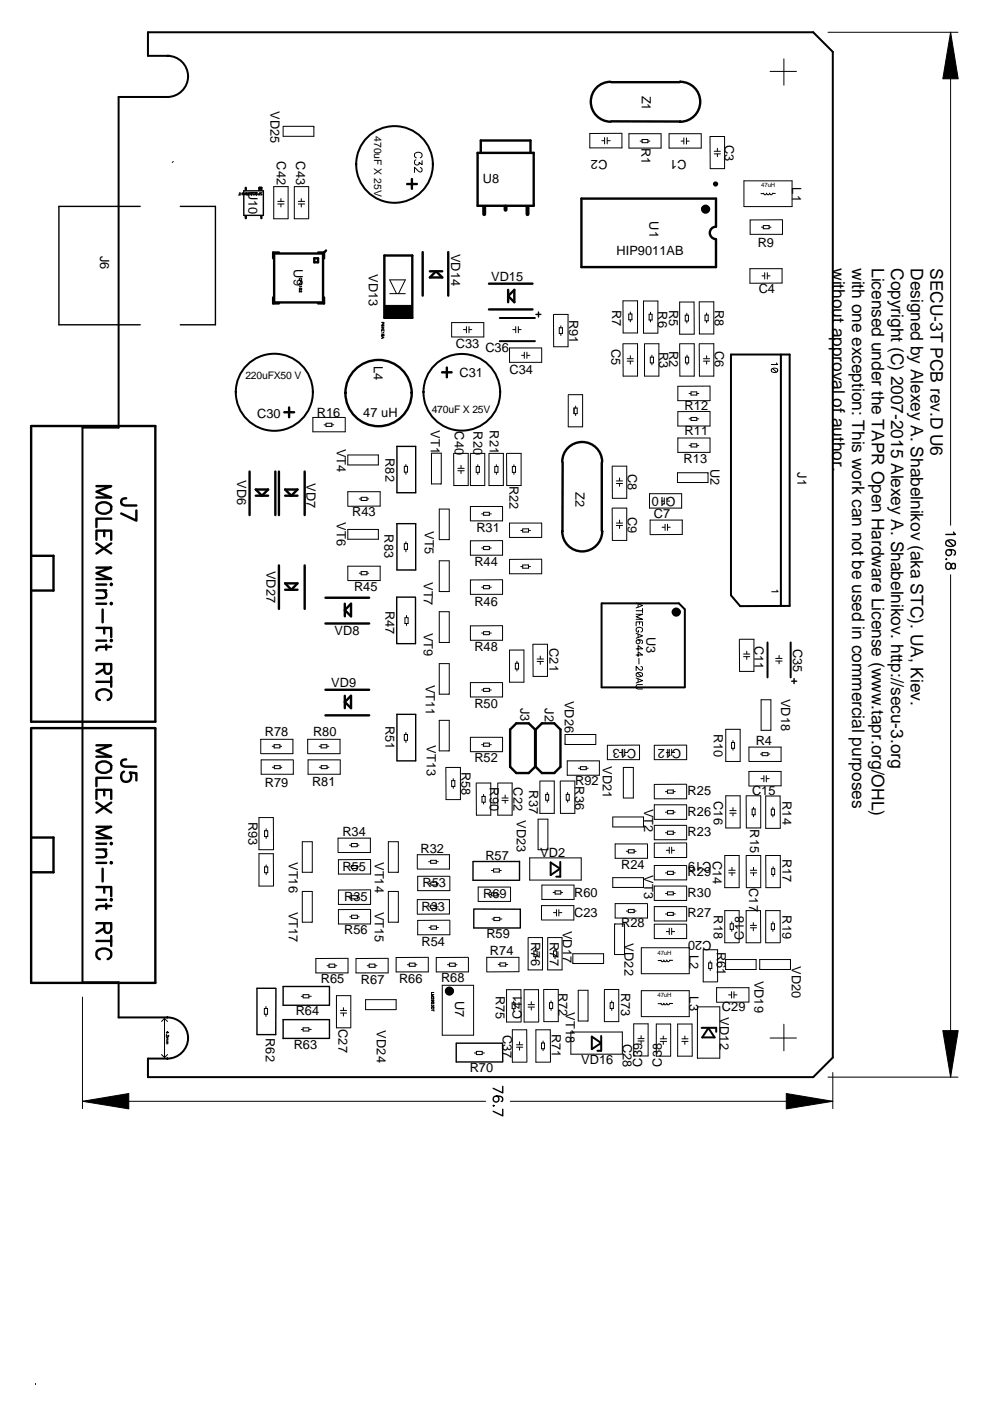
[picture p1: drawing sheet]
<svg xmlns="http://www.w3.org/2000/svg" width="210mm" height="297mm" viewBox="0 0 210 297" stroke-linecap="round" stroke-linejoin="round" font-family="sans-serif">
<g fill="none" stroke="#000" stroke-width=".42">
<path d="M35.5 11.8h-.1a4.4 4.4 0 0 1 4.5 4.4v-.1a4.4 4.4 0 0 1-4.5 4.5h.1M35.9 11.8h-4.5v-5h141l4.2 4.2v213.2l-4.2 4.2h-141v-4h4.1M35.5 20.6h-10.4v70.1h-7.6v117.6h7.6v7.4h10.4M106 72.3h7.4M106 67.4h7.4M165.6 75.2v53.3M127.6 127.9v17.8M127.6 127.9h16.3l1.3 1.2M145.2 129.2v16.5M155 126.2v-51h12.4v53.3h-10.5l-1.9-2.2M162.7 136.2v7.4M167.6 136.2v7.4"/>
<path d="M127.6 145.7h17.6M116.8 182.9l1.9 1.3-1.9 1.3zM118.8 182.7v3.2h-.9M35.5 215.7h-.1a4.4 4.4 0 0 1 4.5 4.3 4.4 4.4 0 0 1-4.5 4.4h.1M125.5 219.8l2 1.3-2 1.3zM127.5 219.7v3.1h-.8M148.8 217.9h3v.9M150.2 218l1.3 1.9h-2.6z"/>
<circle cx="83.6" cy="34.9" r="8.1"/>
<circle cx="58.2" cy="83.2" r="8.2"/>
<circle cx="97.9" cy="83.2" r="8.1"/>
</g>
<g fill="none" stroke="#000" stroke-width=".21">
<path d="M163.3 15.1h5.6M166.2 12.5v5.6M175.6 6.8h27.5M201.5 6.8v104.6M36.7 34.2l-.2 .2M58 39.6h3.1l-.1 6.8h-3zM60 26.8h6.5v2.1h-6.5v-2.1M88.2 33.9a.54 .54 0 0 0-.4 .6 .54 .54 0 0 0 .5 .5 .54 .54 0 0 0 .6-.6l.6 .5v-.8M88.3 33.5a.61 .61 0 0 1-.4-.7 .61 .61 0 0 1 .6-.5 .67 .67 0 0 1 .9 .3 .67 .67 0 0 1-.3 .9M89.1 35.5l.4 .3v.4l-.3 .3-.3-.1-1-.9v1.1M127.6 29.8h.6M128.2 29.2v1.3"/>
<path d="M128.7 29.2v1.3M128.8 29.8h.6M131.9 28.3h-6.8v3.1h6.8v-3.1M135.7 29.9h.4M137.3 29.6h-1.2v.7h1.3v-.7M137.4 29.9h.4M140.2 28.3h-6.9v3.1h6.9v-3M144.4 29.9h.5M145 29.2v1.4M145.5 29.2v1.4M145.6 29.9h.5M148.7 28.3h-6.8v3.1h6.8v-3"/>
<path d="M150.5 28.9l.1 6.9h3v-6.9h-3M151.4 32.1h1.3M151.4 32.6h1.3M152.1 31.4v.6M152.1 32.6v.6M157.7 38.3h10.2v5.5h-10.2zM50.5 41.3h.4M50.8 40.8v.5M51.1 41.1h.3M51.1 40.8v.5M51.4 40.8v.5M51.6 40.8l.2 .5 .2-.5"/>
<path d="M51.6 41h.3M52.1 40.9l.4-.1v.5h-.4l.1-.2zM52.2 41.1h.3M53 40.9l-.3-.1-.1 .2 .2 .1-.1 .2h.2M53.2 40.8l.3 .1-.1 .4h-.2zM53.5 40.9l-.3 .4M54 40.9l-.3-.1a.2 .2 0 0 0 0 .3 .2 .2 0 0 0 .3 0l-.1 .2h-.2M54.2 40.8l.3 .1-.1 .4h-.2zM54.5 40.9l-.3 .4M55 40.8v.5h-.3v-.2h.3M55.6 40.9h-.4l.4 .3-.4 .1M58.9 43.3h1.3"/>
<path d="M58.9 42.7h1.3M59.6 42.1v.6M59.6 43.3v.6M63.2 43.3h1.4M63.2 42.7h1.4M63.5 59.5h.5l-.1 .4-.2-.1v-.3M63.6 59.4l-.1-.3 .1-.1 .4 .1-.2 .3M63.9 42.1v.6M63.9 43.3v.6M65.4 46.4h-3v-6.8h3v6.8M161.3 41h.6M161.5 48.2h.3"/>
<path d="M161.5 58.5h.6M161.8 47.8v.7h1.3v-.7h-1.2M161.9 41a.3 .3 0 0 0 .3 .3 .3 .3 0 0 0 .3-.3M162.1 57.8v1.4M162.6 41a.3 .3 0 0 0 .3 .3 .3 .3 0 0 0 .3-.3M162.7 57.8v1.4M162.7 58.5h.6M163.1 48.2h.4M163.2 41a.3 .3 0 0 0 .3 .3 .3 .3 0 0 0 .3-.3M163.8 41h.6M165.9 46.6h-6.9v3.1h6.9v-3.1M63.5 61.2l.4-.1 .1 .3h-.5z"/>
<path d="M63.5 61.1l.4 .3M63.8 60.1h.2l-.1 .3-.4-.4v.4M63.8 61.6l.2 .1-.1 .2-.4-.3v.4M63.9 60.6l.1 .2h-.5M80.9 68.4h.5l-.1 .3h-.1v-.3M80.9 70.3v-.4h.5v.4M80.9 71a.22 .22 0 0 1 .3 0 .22 .22 0 0 1 0 .2h.2v-.3l-.3 .4-.2-.1zM80.9 71.4l.5 .2-.5 .2M80.9 69.4h.5M81.1 68.9l.1 .2-.3 .1a.25 .25 0 0 1 .3-.4 .24 .24 0 0 1 .2 .4M81.1 69.4l.3 .4M81.1 71.4v.3"/>
<path d="M81.2 69.9v.2M81.2 69.5l-.3 .3M81.3 70.5l.1 .1h-.5M82.6 62.3h3.3M84.1 62.3l-1.5-3h3.3l-1.4 3M95.8 71.4v-3h6.8v3h-6.8M98.3 69.9h.5M98.9 69.2v1.4M99.4 69.9h.6M99.4 69.2v1.4M108.7 69.9h.6M109.3 69.2v1.4"/>
<path d="M109.9 69.9h.6M109.9 69.2v1.4M110.6 75.3h.6M111.2 74.7v1.3M111.7 74.7v1.3M111.8 75.3h.6M114.9 73.8h-6.9v3h6.9v-3M117.4 66.7h3v6.8h-3l-.1-6.8M118.6 70.7v-1.2h.7v1.2h-.7M118.9 69.1v.4M118.9 70.7v.4M132.1 63.8v6.8h3.1v-6.8h-3.1"/>
<path d="M132.1 72.9h3.1v6.8h-3.1v-6.8M133 76.1h1.3M133 76.6h1.3M133.3 66.6h.7v1.2h-.7v-1.2M133.6 66.2v.4M133.6 67.8v.4M133.6 75.4v.6M133.6 76.6v.6M136.7 72.9h3v6.8h-3v-6.8M137.9 76.9v-1.2h.7v1.2h-.7M137.9 66.2v.4M137.9 67.8v.5"/>
<path d="M138.2 75.3v.4M138.2 76.9v.5M138.3 66.6h-.7v1.2h.7v-1.1M139.4 70.6h-3v-6.8h3.1v6.8M144.1 72.9h3.1v6.8h-3.1v-6.8M145.3 76.9v-1.2h.7v1.2h-.7M145.6 66.4v.4M145.6 68.1v.4M145.7 75.3v.4M145.7 76.9v.5M146 66.9v1.1M146 66.8h-.7v1.3h.7"/>
<path d="M147.2 70.9h-3.1v-6.9h3.1v6.9M148.3 64v6.8h3v-6.8h-3M148.3 72.9h3v6.8h-3v-6.8M149.1 76.1h1.4M149.1 76.6h1.4M149.5 66.8v1.2M149.5 66.8h.7v1.2h-.7M149.8 66.4v.4M149.8 68v.4M149.8 75.4v.6M149.8 76.6v.6M159 60v-3h6.8v3l-6.8 .1"/>
<path d="M163.6 78.3a.7 .7 0 0 1 .8-.3 .7 .7 0 0 1 .4 .8 .7 .7 0 0 1-.8 .2 .7 .7 0 0 1-.4-.7zM163.8 78.1l.8 .8M164.6 76.9l.3 .4h-1.4M68.7 90.1h.4M69.1 89.7v.7h1.3v-.7h-1.2M70.4 90.1h.4M73.2 88.5h-6.9v3.1h6.9v-3.1M73.7 96.5h6.5v2.1h-6.5v-2.1M85.7 98.9v1.2h.7M85.7 98.9h.7v1.2M86.1 98.5v.4M91.5 96.1h2.1v6.5h-2.1z"/>
<path d="M96.2 96.1h3.1v6.8h-3.1v-6.7M97.1 99.3h1.3M97.1 99.8h1.3M97.7 98.7v.5M97.7 99.9v.5M99.8 96.1h3v6.8h-3.1v-6.7M101 98.9h.6v1.2h-.6v-1.1M101.3 98.5v.4M103.7 96.1h3v6.8h-3v-6.7M104.9 98.9h.7v1.2h-.7v-1.1M105.2 98.5v.4M107.4 96.1h3.1v6.8h-3.1v-6.7"/>
<path d="M108.6 98.9h.7v1.2h-.7v-1.1M109 98.5v.4M120.5 83.7h3v6.8h-3v-6.8M121.7 86.5h.7v1.2h-.7zM122 86.1v.4M122 87.7v.4M129.8 98.8h3.1v6.8h-3.1zM146.1 88.8h.4M146.1 83.4h.4M146.1 94.4h.4M146.5 88.5h1.2v.6h-1.2zM146.5 83.1h1.2v.7h-1.2z"/>
<path d="M146.5 94.1h1.2v.7h-1.2zM147.7 88.8h.5M147.7 83.4h.5M147.7 94.4h.5M150.5 81.9h-6.8v3h6.8v-3M150.5 87.2l-6.8 .1v3h6.8v-3M150.5 92.9h-6.8v3h6.8v-3M73.7 107.3v-3h6.9v3h-6.8M73.7 112.3h6.5v2h-6.5zM76.2 105.8h.4M77.8 106.1h-1.2v-.7h1.2v.7M77.8 105.8h.4"/>
<path d="M85.7 115.3v1.2h.7M85.7 115.3h.7v1.1M86.1 100.1v.5M86.1 114.9v.4M86.1 116.5v.5M95.2 118.9h-2.1v6.5h2.1v-6.5M95.2 107.9h-2.1v6.5h2.1v-6.5M101.3 100.2v.4M102.1 109h.4M102.1 116.2h.4M102.5 108.6v.6h1.3v-.6h-1.2M102.5 115.9v.6h1.3v-.6h-1.2"/>
<path d="M103.8 109h.4M103.8 116.2h.4M105.2 100.2v.4M106.6 107.4h-6.9v3h6.9v-3M106.6 114.6l-6.9 .1v3h6.9v-3M109 100.2v.4M110.4 112.5h.4M110.8 112.1v.7h1.3v-.7h-1.2M110.8 119.8v.7h1.3v-.7h-1.2M112.1 112.5h.4M114.9 110.9h-6.9v3h6.9v-3M114.9 118.6h-6.9v3.1h6.9v-3.1"/>
<path d="M129.8 107.7h3.1v6.9h-3.1v-6.8M130.7 110.9h1.3M130.7 102h1.3M130.7 102.5h1.3M130.7 111.4h1.3M131.4 101.3v.6M131.4 102.5v.6M131.4 110.3v.6M131.4 111.4v.6M137.8 113.3v-3h6.9v3l-6.8 .1M140.3 106.2h.5M140.4 111.8h.5"/>
<path d="M140.8 105.6v1.3M141 111.2v1.3M141.4 105.6v1.3M141.4 106.2h.6M141.5 111.2v1.3M141.6 111.8h.5M143.6 100.2h6.5v2.1h-6.5zM144.5 104.7h-6.8v3h6.8v-3M73.7 123v-3h6.9v3.1h-6.8M76.2 121.5h.4M77.8 121.9h-1.2v-.7h1.2v.7M77.8 121.5h.4"/>
<path d="M85.9 131v1.2h.6v-1.2M85.9 131h.6M86.2 130.5v.4M86.2 132.2v.4M95.2 129.7h-2.1v6.5h2.1v-6.5M102.1 124.5h.4M102.1 134.2h.4M102.5 124.1v.7h1.3v-.7h-1.2M102.5 133.9v.7h1.3v-.7h-1.2M103.8 124.5h.4M103.8 134.2h.4M106.6 122.9l-6.9 .1v3h6.9v-3"/>
<path d="M106.6 132.7h-6.9v3h6.9v-3M108 137.8v6.8h3.1v-6.8h-3M110.4 120.1h.4M112.1 120.1h.4M113 136.6h3.1v6.8h-3.1zM113.9 139.7h1.3M114.6 139.1v.6M134.9 127.8l1.3 .6-1.3 .5M134.9 130.2h1.3l-1.3 .6 1.3 .5h-1.3M134.9 132.7v-.8h1.3v.8M134.9 134.3l1.3 .5-1.3 .5M134.9 137.6h1.3l-.9-.7v1"/>
<path d="M134.9 138.9h1.3l-.9-.7v1M134.9 129.5h1.3M135.3 135.7a.43 .43 0 0 1 .3 .6 .43 .43 0 0 1-.7 .1 .43 .43 0 0 1 .1-.7h.3a.63 .63 0 0 1 .9 .5l-.1 .2M135.3 128v.7M135.3 134.5v.6M135.4 133.7v.3a.51 .51 0 0 1-.6-.5 .51 .51 0 0 1 .6-.5h.3a.52 .52 0 0 1 .5 .4 .52 .52 0 0 1-.3 .6M135.5 139.6v1.2M135.6 131.9v.5M136.2 129v.9M156.8 135.5h3.1v6.9h-3.1v-6.8M157.6 138.7h1.4M157.6 139.2h1.4"/>
<path d="M158.3 138.1v.5M158.3 139.3v.5M164.5 139.6h1.3M164.7 125.1l.3 .4h-1.4M165.2 139v.6M201.5 121.9v106.5M55.3 159.8v-3.1h6.8v3.1h-6.8M57.7 158.2h.4M59.3 157.9h-1.2v.7h1.2M59.4 157.9v.7M59.4 158.2h.3M65.2 159.8v-3.1h6.9v3.1h-6.8"/>
<path d="M67.6 158.2h.5M68.1 157.9h1.2v.7h-1.2zM69.3 158.2h.4M85.7 156.9v-1.2h.7v1.2M85.7 157h.7M86.1 155.3v.4M86.1 157v.4M95.2 140.7h-2.1v6.5h2.1v-6.5M95.2 152.7h-2.1v6.5h2.1v-6.5M102.1 157.9h.4M102.1 146.3h.4M102.5 146v.6h1.3v-.6h-1.2"/>
<path d="M102.5 157.6v.6h1.3v-.6h-1.2M103.8 157.9h.4M103.8 146.3h.4M106.6 144.7h-6.9v3.1h6.9v-3M106.6 156.3h-6.9v3.1h6.9v-3M109.3 140.6h.6v1.2h-.6v-1.1M109.6 140.2v.4M109.6 141.8v.5M113.9 140.2h1.3M114.6 140.3v.6M126.3 157.8v-2.1h-6.5v2.1h6.5M131.3 159.5h.6"/>
<path d="M131.9 158.9v1.3M132.5 158.9v1.3M132.5 159.5h.6M134.9 143.7l1.3 .6-1.3 .5M134.9 142.8a.7 .7 0 0 1 .9-.3 .7 .7 0 0 1 .4 .8 .7 .7 0 0 1-.9 .2 .7 .7 0 0 1-.4-.7zM135.1 142.6l.9 .8M135.3 144v.6M135.6 158h-6.8v3.1h6.8v-3.1M135.9 141.3l.3 .3v.4l-.2 .1-.5-.2-.6-.6v.9M136.2 145.1h-.9a.47 .47 0 0 0-.4 .5 .47 .47 0 0 0 .4 .5h.9M141.3 159.5h.6M141.9 158.9v1.3"/>
<path d="M142.4 158.9v1.3M142.5 159.5h.5M145.5 158h-6.8v3.1h6.9v-3.1M153.9 154.6h3v6.8h-3zM155.1 157.4h.6v1.3h-.6v-1.2M155.4 157v.4M155.4 158.7v.4M161.2 159.9h.4M161.4 148.4h2v6.4h-2zM162.9 159.9h.3M164.5 140.2h1.3M165.2 140.2v.5"/>
<path d="M56.4 175.7v.4M56.4 177.4v.4M56.8 176.1h-.7v1.3h.7v-1.2M57.7 162.7h.5M59.4 162.3h-1.2v.7h1.2v-.7M59.4 162.7h.4M62.1 161.1h-6.7v3.1h6.8v-3.1M66.2 178.5h-2.1v6.4h2.1v-6.4M67.7 162.7h.4M69.3 162.3h-1.2v.7h1.2v-.7M69.3 162.7h.5M72.1 161.1h-6.8v3.1h6.8v-3.1"/>
<path d="M74.1 179.2h.4M75.7 179.5h-1.2v-.7h1.2v.7M75.7 179.2h.4M82.3 178.5h2.2v6.4h-2.2zM94.5 162.7l.1 6.8h3v-6.8h-3M95.8 165.5h.6v1.2h-.6v-1.1M96.1 165.1v.4M96.1 166.7v.5M101 166h3.1v6.8h-3.1v-6.7M102.2 170v-1.1h.7v1.1M102.2 170.1h.7M102.5 168.4v.5"/>
<path d="M102.5 170.1v.4M105.6 166h3v6.8h-3.1v-6.7M106.4 169.2h1.3M106.4 169.7h1.3M107.1 168.6v.5M107.1 169.7v.6M114.1 173.7h2.1v6.5h-2.1zM114.5 165.6h3v6.9h-3v-6.9M115.7 169.6v-1.2h.6v1.3h-.6M116 168v.4M116 169.7v.4M118.8 165.6h3.1v6.9h-3.1v-6.9"/>
<path d="M120.1 169.6v-1.2h.6v1.3h-.6M120.4 168v.4M120.4 169.7v.4M122.6 162.9h.5M123.1 162.5h1.2v.7h-1.2zM124.3 162.9h.4M127.1 161.3h-6.8v3.1h6.8v-3M129.9 173.2h6.5v2.1h-6.5v-2M132.2 169.2v-6.5h2.1v6.5h-2.1M137.2 178.9h-6.8v3.1h6.9v-3M141.1 172.2h.4M141.1 167.8h.4"/>
<path d="M141.1 176.6h.4M141.5 171.9v.6h1.2v-.6h-1.1M141.5 167.5v.7h1.2v-.7h-1.1M141.5 176.2v.7h1.2v-.7h-1.1M141.9 179.6v1.3M142.4 179.6v1.3M142.7 172.2h.5M142.7 167.8h.5M142.7 176.6h.5M145.5 166.3h-6.8v3.1h6.9v-3.1M145.5 170.6h-6.8v3.1h6.9v-3M145.5 175h-6.8v3h6.9v-3"/>
<path d="M145.5 178.7l-6.8 .1v3h6.9v-3M153.9 168.7h3v6.8h-3zM154.7 172.4h1.4M154.7 171.9h1.4M155.4 171.2v.6M155.4 172.5v.5M158.2 168.7h3.1v6.8h-3.1zM158.8 161.4v-3h6.8v3h-6.8M158.8 166.6v-3h6.8v3l-6.8 .1M159.5 171.5h.6v1.2h-.6v-1.1M159.8 171.1v.4M159.8 172.7v.5"/>
<path d="M161.3 165.1h.6M161.6 160.2v-.6h1.2v.6h-1.2M162 164.5v1.3M162.5 164.5v1.3M162.5 165.1h.6M163.5 171.6h.7v1.2h-.7zM163.9 171.1v.5M163.9 172.8v.4M165.4 175.6v-6.8h-3.1v6.8h3.1M56.4 183.4v.4M56.4 185v.4M56.8 183.8h-.7v1.2h.7v-1.2"/>
<path d="M58 180.2h-3.1v-6.9h3.1v6.9M58 187.8v-6.8h-3.1v6.9h3.1M66.2 189h-2.1v6.5h2.1v-6.5M71.7 180.7v-3h6.8v3h-6.8M71.8 192.9h6.8v3h-6.8zM74.1 183.8h.4M74.1 190.2h.4M74.1 194.4h.4M75.7 183.5h-1.2v.6h1.3v-.6M75.7 189.9h-1.2v.7h1.3v-.7M75.7 194h-1.2v.7h1.3v-.7M75.8 183.8h.4"/>
<path d="M75.8 190.2h.4M75.8 194.4h.4M78.5 182.2l-6.7 .1v3h6.8v-3M78.5 188.7h-6.7v3.1h6.8v-3.1M82.3 189h2.2v6.5h-2.2zM88.5 184.2v-3h6.8v3.1h-6.8M88.5 193.8v-3.1h6.8v3.1h-6.8M90.9 182.7h.4M90.9 192.3h.4M90.9 187.4h.4M90.9 196.7h.4M91.3 182.4h1.2v.6h-1.2z"/>
<path d="M91.3 191.9h1.2v.7h-1.2zM91.4 187h1.1v.6h-1.1zM91.4 196.3h1.1v.7h-1.1zM92.5 187.4h.5M92.5 182.7h.4M92.5 196.7h.5M92.5 192.3h.4M95.3 185.8h-6.7v3h6.8v-3M95.3 195.1h-6.7v3.1h6.8v-3.1M103.8 189.6h.4M104.2 189.3v.6h1.2v-.6h-1.2M104.2 184.6h.4"/>
<path d="M104.3 194.8h.4M104.6 184.2v.7M104.7 184.2h1.2v.7h-1.2M105.4 189.6h.4M105.9 184.6h.4M105.9 194.5h-1.2v.7h1.2M106 194.5v.7M106 194.8h.4M108.2 188.1h-6.8v3h6.8v-3M112 198.8h3v6.8h-3v-6.8M112.3 181.9h10.9v4.7h-10.9v-4.7M114.8 195v-3h6.9v3.1h-6.8"/>
<path d="M116.2 198.8h3v6.8h-3.1v-6.8M117.3 189.2h.4M117.3 193.5h.6M117.7 188.9h1.2v.7h-1.2zM118 192.9v1.3M118.5 192.9v1.3M118.5 193.5h.6M118.9 189.2h.4M121.7 187.6h-6.8v3.1h6.8v-3M129.9 186.1h6.5v2.1h-6.5zM132.8 180.5h.4M132.8 193.2h.4"/>
<path d="M133.2 180.2v.6h1.3v-.6h-1.2M133.2 192.8v.7h1.3v-.7h-1.2M134.5 180.5h.4M134.5 193.2h.4M137.2 191.6h-6.8v3h6.9v-3M141.1 185.1h.4M141.1 189.4h.4M141.1 193.8h.4M141.3 180.3h.6M141.3 197.5h.6M141.5 184.7v.7h1.2v-.7h-1.1M141.5 189.1v.6h1.2v-.6h-1.1"/>
<path d="M141.5 193.4v.7h1.2v-.7h-1.1M141.9 196.8v1.3M142.4 196.8v1.3M142.5 180.3h.5M142.5 197.5h.5M142.7 185.1h.5M142.7 189.4h.5M142.7 193.8h.5M145.5 187.9h-6.8v3h6.9v-3M145.5 183.5h-6.8v3h6.9v-3M145.5 192.2h-6.8v3.1h6.9v-3M145.5 195.9h-6.8v3.1h6.9v-3"/>
<path d="M153.7 181.4v6.8h3v-6.8h-3M154.5 185.1h1.4M154.5 184.5h1.4M154.8 195.9h.7v1.1h-.7zM155.2 195.4v.4M155.2 197v.5M155.2 183.9v.6M155.2 185.1v.6M156.7 199.8v-6.7h-3v6.8h3M158.2 181.4h3.1v6.8h-3.1zM159.1 185.1h1.3M159.1 184.5h1.3"/>
<path d="M159.1 196.7h1.3M159.1 196.2h1.3M159.7 195.6v.6M159.7 196.8v.5M159.8 183.9v.6M159.8 185.1v.6M161.3 199.8l-.1-6.7h-3v6.8h3M162.3 181.4l.1 6.8h3v-6.8h-3M163.5 195.9h.7v1.1h-.7zM163.6 184.2h.7v1.2h-.7zM163.9 195.4v.4M163.9 197v.5"/>
<path d="M163.9 183.8v.4M163.9 185.4v.4M165.4 199.8v-6.7h-3.1v6.8h3.1M17.5 211.4v23.7M34.9 215.9v8.3M34.9 215.9l.6 .7M34.9 215.9l-.7 .7M35.3 218.9h.5l-.4-.2v.4M35.3 219.3h.1M35.3 220h.3M35.5 220l.1 .2-.3 .1M35.6 219.5h.2l-.1 .3-.4-.4v.4"/>
<path d="M56 215v-1.2h.7v1.2M56 215h.7M56.4 213.4v.4M56.4 215v.5M63.9 218.3h.4M63.9 211.2h.4M65.4 217.9h-1.1v.7M65.4 210.9h-1.1v.7M65.5 217.9v.7h-1.2M65.5 210.9v.7h-1.2M65.5 218.3h.5M65.5 211.2h.5"/>
<path d="M69.3 204.8h.5M69.8 204.4v.7h1.2v-.7h-1.2M71 204.8h.4M72.2 214.8h1.3M72.2 214.2h1.3M72.8 213.6v.6M72.8 214.8v.6M73.8 203.2h-6.8v3.1h6.8v-3.1M74.3 217.9h-3v-6.8h3.1v6.8M77.9 204.8h.4M79.5 204.4h-1.2v.7h1.2v-.7M79.5 204.8h.4"/>
<path d="M82.3 203.2h-6.8v3.1h6.8v-3.1M84 214v-2.1h-6.5v2.2h6.5M86.4 204.5h.4M86.8 204.2h1.2v.7h-1.2zM88 204.5h.4M90.8 203h-6.8v3.1h6.8v-3.1M91.5 210.8h.5l-.5 .3 .5 .2h-.5M91.5 212.5h.4l.1 .3h-.4zM91.5 213.6h.5v.2a.27 .27 0 0 1-.3 .2 .27 .27 0 0 1-.2-.3zM91.5 214.2h.5M91.5 212l.1 .3h.3l.1-.3a.17 .17 0 0 0-.3 0 .17 .17 0 0 0 .1 .3M91.6 213l-.1 .3 .1 .1 .2-.2 .2 .1v-.2"/>
<path d="M91.6 212.5l.3 .3M91.9 211.5h.1l-.1 .3-.4-.4v.4M92 210.4h-.5v.3M92 214v.4M93.8 208.9h6.6v10.6h-6.6zM94.9 204.5h.4M96.5 204.2h-1.2v.7h1.2v-.7M96.5 204.5h.4M99.3 203h-6.8v3.1h6.8v-3.1M103.2 206v-3h6.8v3l-6.7 .1M105.6 204.5h.4M106 204.8v-.6h1.2v.6h-1.2"/>
<path d="M107.2 204.5h.5M108.9 212.2v.4M108.9 213.9v.4M109.2 212.6h-.6v1.3h.6v-1.2M110.5 216.6l-.1-6.8h-3v6.9h3M112 213.5h1.3M112 213h1.3M112.6 212.4v.6M112.6 213.6v.6M113.2 202.8v-1.2h.7v1.2h-.7M113.5 201.2v.4M113.5 202.8v.5"/>
<path d="M114.2 216.6v-6.8h-3.1v6.9h3.1M115.3 209.8h3.1v6.8h-3.1v-6.8M116.5 212.6h.7v1.2h-.7zM116.8 212.2v.4M116.8 213.8v.4M117.3 202.8v-1.2h.7v1.2h-.7M117.7 201.2v.4M117.7 202.8v.5M120.9 218.8h11.1v4.7h-11v-4.7M121.5 202.2h6.5v2.1h-6.5zM122.6 210h2.1v6.5h-2.1zM128.2 209.8h3v6.8h-3.1v-6.8"/>
<path d="M129.4 212.6h.6v1.2h-.6zM129.7 212.2v.4M129.7 213.8v.4M130.3 202.4v-6.5h2.1v6.5h-2.1M134.4 217.1v6.8h3v-6.8h-3M135.9 219.6v.6M136 200.9h10.1v5.5h-10.1zM136 210h10.1v5.5h-10.1zM139.5 203.7h.7M139.5 212.8h.7M140.2 203.6a.3 .3 0 0 0 .3 .3 .3 .3 0 0 0 .3-.3 .3 .3 0 0 0 .3 .3 .3 .3 0 0 0 .3-.3M140.2 212.7a.3 .3 0 0 0 .3 .3 .3 .3 0 0 0 .3-.3 .3 .3 0 0 0 .3 .3 .3 .3 0 0 0 .3-.3"/>
<path d="M140.6 219.7v.5M141.4 203.6a.3 .3 0 0 0 .3 .3 .3 .3 0 0 0 .3-.3M141.4 212.7a.3 .3 0 0 0 .3 .3 .3 .3 0 0 0 .3-.3M142 203.6h.6M142 212.8h.6M145.2 219.7v.5M150.2 204.2h.7v1.1h-.7zM150.6 203.7v.4M150.6 205.3v.5M151.9 212.5v-3.1h6.9v3.1h-6.8M152.1 208.1v-6.7h-3v6.8h3M154.5 210.9h.6"/>
<path d="M155.1 210.3v1.3M155.6 210.3v1.3M155.7 210.9h.6M160.3 205.5v-2.1h-6.5v2.2h6.5M166.2 217.2v5.6M167.6 205.5v-2.1h-6.5v2.2h6.5M17.5 233.5h85.5M34.2 223.6l.7 .6M35.3 220.8h.3M35.5 220.3l.1 .2h-.3M35.5 220.8l.1 .2-.3 .1M35.5 221.1l.1 .2h-.3"/>
<path d="M35.5 223.6l-.6 .6M100.6 223.3h.4M102.2 222.9h-1.2v.7h1.2M102.2 222.9v.7M102.3 223.3h.4M108.2 233.5h68.4M109.5 222h1.3M109.5 221.5h1.3M110.2 220.9v.6M110.2 222.1v.6M111.7 225.2v-6.9h-3.1v6.9h3.1M115.1 220.7v.4"/>
<path d="M115.1 222.4v.4M115.4 221.1h-.6v1.3h.6v-1.2M116.7 225.2v-6.9h-3.1v6.9h3.1M135.3 220.2h1.3M135.3 220.7h1.3M135.9 220.8v.5M140 220.8h1.4M140 220.2h1.4M140.6 220.8v.6M142.2 223.9h-3.1v-6.8h3.1v6.8M144.6 220.8h1.3M144.6 220.2h1.3"/>
<path d="M145.2 220.8v.6M146.7 223.9h-3v-6.8h3l.1 6.8M147.9 224.4h4.7v-10.9h-4.7v10.9M163.3 220.1h5.6M175.6 228.4h27.5M176.6 227.4v7.7"/>
</g>
<g fill="#000" stroke="#000" stroke-width=".21">
<path d="M201.5 6.8l1.7 9.9h-3.3z" fill-rule="evenodd"/>
<path d="M81.5 64.8h5.9v2.6h-5.9z" fill-rule="evenodd"/>
<path d="M17.5 233.5l9.8-1.7v3.3z" fill-rule="evenodd"/>
<path d="M166.7 231.8l9.9 1.7-9.9 1.6z" fill-rule="evenodd"/>
<path d="M199.9 218.5h3.3l-1.7 9.9z" fill-rule="evenodd"/>
</g>
<g fill="none" stroke="#000" stroke-width=".3">
<path d="M29.7 43.8h-17.2v25.1h17.2M38.2 43.8h7.5v25.1h-7.5M51.7 40.5h4.1v5.2h-4.1zM113.6 66.7h1.1M114.2 66.2v1M84.1 94.6h4v9.9h-3.9v-9.9M84.1 111h4v9.8h-3.9v-9.8M200.5 118.6h.2zM200.6 114.8a1.57 1.57 0 0 1 1.9 0 .68 .68 0 0 1-.3 .9 1.02 1.02 0 0 1-1.7-.7zM200.6 119.5a.59 .59 0 0 1 .7-.2 .59 .59 0 0 1 .4 .6l.1 .4a.45 .45 0 0 0 .7 .2 .76 .76 0 0 0-.2-1h-.4l-.1 .2a.72 .72 0 0 1-.3 .8 .72 .72 0 0 1-.9 0zM200.9 114.6l1.3 1.1M201.2 116.5a.64 .64 0 0 1 .5 .9 .64 .64 0 0 1-1 .2 .64 .64 0 0 1 .1-1 1.97 1.97 0 0 1 1.7 .2 .59 .59 0 0 1-.2 .9"/>
<path d="M202.2 112.8l.4 .5h-2.1M88.1 126.6h-4v9.8M88.1 126.6v9.9h-4M84.1 151.5h4M84.2 151.5v9.8h3.9v-9.8M167.9 144.4h1M168.4 143.9v1M100.3 182.7v3.9h9.8M100.3 182.7h9.9M100.5 192.8v4h9.8M100.5 192.7l9.8 .1v3.9M110.2 182.6v4"/>
<path d="M58.5 209.5h-4v9.9M58.5 209.6v9.8h-4M60 216.2h9.8v4h-9.8zM69.8 213.1v-3.9h-9.8v3.9h9.8M96.7 221.2v4h9.9M96.8 221.2h9.8v3.9M104.6 234.4h.1zM105.2 232.4a.64 .64 0 0 1 .5 .9 .64 .64 0 0 1-1 .2 .64 .64 0 0 1 .1-1 1.97 1.97 0 0 1 1.7 .2 .59 .59 0 0 1-.2 .8M106.6 230.3v1.4l-2-1M106.6 235.2v1.4l-2-1"/>
</g>
<g fill="none" stroke="#000" stroke-width=".51">
<path d="M129.5 17.3a4.2 4.2 0 0 0-4.2 4.3 4.2 4.2 0 0 0 4.2 4.2M129.6 17.4h14.5M144.2 17.3a4.2 4.2 0 0 1 4.3 4.3 4.2 4.2 0 0 1-4.3 4.2M52.1 39.8v.4M86.3 39h2.1M87.3 38v2M101.3 32.4h11.9v11.2h-11.9zM101.9 32.4v-2.6h10.6v2.6M129.6 25.7l14.6 .1M52.1 45.8v.5M55 40.2v-.4h.4v.4M55.4 45.8v.5"/>
<path d="M58.1 53.7h10.4v10.4h-10.4zM59.1 53.5h-1.2v1.3M66.6 54.8h.8v.8h-.8zM67.4 53.5h1.3M68.7 53.5v1.3M69.1 53.1l-.4 .4M81.5 54.2h5.9v13.2h-5.9zM89.6 53.5v9.2M91.1 57.5h2.7M92.5 57.5l1.3 1.3h-2.7zM95 53.5v9.2M151.8 48.1a1.31 1.31 0 0 0-1.3 1.3 1.31 1.31 0 0 0 1.3 1.3"/>
<path d="M151.8 48.1v-6h-28.5v14.5h28.5v-5.9M57.9 63.1v1.2h1.2M68.7 63.1v1.2h-1.3M93.7 78.9h2.1M94.7 77.9v2.1M103.7 65.6h9.2M103.7 60.1h9.2M107.7 62.8l1.4-1.3v2.6zM107.7 61.5v2.6M6.6 90.3h26.3v62.7h-26.3zM52.9 100v9.2M58.4 100v9.2"/>
<path d="M59.1 100v9.2M60.3 87.4h2.1M61.3 86.4v2.1M64.6 100v9.2M119.2 97.9a4.2 4.2 0 0 1 4.2-4.2 4.2 4.2 0 0 1 4.3 4.2M119.3 98v14.7M127.6 98v14.6M6.6 117.8h4.7v7.4h-4.7M20.4 103.1h3.2l-3.2 1.2 3.2 1.2h-3.2M20.4 114.5v-2h3.2v2M20.4 115.2l3.2 2.1M20.9 106.8a1.87 1.87 0 0 1 2.7 .6v.6a1.78 1.78 0 0 1-3.2 0v-.6z"/>
<path d="M22.1 112.5v1.2M23.6 110h-3.2v1.7M23.6 115.2l-3.2 2.1M26.8 105.6l-.8 .2a.76 .76 0 0 0 0 1.2l.5 .2h2.4M28.9 108.2v2.2l-3.2-1.5M54.2 103.8h2.7l-1.4 1.3zM54.2 105.1h2.7M59.1 119.9v9.2M60.5 103.8h2.6l-1.3 1.3zM60.5 105.1h2.6M64.6 119.9v9.2M119.2 112.6a4.2 4.2 0 0 0 4.2 4.3 4.2 4.2 0 0 0 4.3-4.3"/>
<path d="M20.4 120.3h3.2l-3.2 1.2 3.2 1.3h-3.2M20.4 133.1h3.2v2M20.4 123.9h2.1M20.4 125.2h2.1M20.4 128h2.1M20.4 135.8h2.1M21.8 129.2v2.7M21.9 125.2l.6 .7-.1 .7-.5 .2h-1.5M22.1 133.1v1.2M22.5 136.7v1M23.6 123.8l.1 .1-.1 .2-.1-.2zM23.6 127.8l.1 .2-.1 .1-.1-.1z"/>
<path d="M23.6 135.7l.1 .1-.1 .2-.1-.2zM23.6 137.1h-2.6l-.4 .2-.2 .6M60.5 123.7h2.6l-1.3 1.3zM60.5 125h2.6M69 132.2h9.3M69 126.7h9.3M73.1 128v2.7M74.4 128v2.7l-1.3-1.3zM6.6 154.4h26.3M6.6 154.4v54h26.3v-54M20.4 158h3.2l-3.2 1.2 3.2 1.2h-3.2M20.4 140.8h3.2l-.1 1.8a.75 .75 0 0 1-.9 .2 .75 .75 0 0 1-.5-.7v-1.3"/>
<path d="M20.4 144.6h3.2M21.2 148.4a1.16 1.16 0 0 1-.8-1.3 1.16 1.16 0 0 1 1.2-.9 1.41 1.41 0 0 1 1.5 .3 1.41 1.41 0 0 1 .4 1.5l-.7 .4M22.1 141.8l-1.7 1.1M23.6 143.5v2.1M69 151.7h9.3M69 146.2h9.3M73.1 148.8l1.3-1.3v2.6zM73.1 147.5v2.6M108.2 154.7l1.3-1.3h2.6l1.4 1.3v7.9l-1.4 1.3h-2.6l-1.3-1.3zM114.9 153.4h2.6l1.3 1.3v7.9l-1.3 1.3h-2.6l-1.3-1.3v-7.9zM6.6 177.6h4.7v7.3h-4.7M20.4 169.4v-1.9h3.2v1.9"/>
<path d="M20.4 175.3h3.2l-3.2 1.2 3.2 1.2h-3.2M20.4 170.2l3.2 2.1M20.4 178.9h2.1M20.6 162a1.85 1.85 0 0 1 3 .3v.7a1.78 1.78 0 0 1-3.2 0zM22.1 167.5v1.1M23.6 164.9h-3.2v1.8M23.6 178.7l.1 .2-.1 .1-.1-.1zM23.6 170.2l-3.2 2.1M26.3 163.6a1.11 1.11 0 0 0-.3 1.9 1.11 1.11 0 0 0 1.8-.7l-.1-.9-.2-.1 1.4 .1v1.6M26.8 161l-.8 .1a.76 .76 0 0 0 0 1.3l.5 .1h2.4M20.4 188.1h3.2v1.9M20.4 195.7h3.2l-.1 1.8a.75 .75 0 0 1-.9 .3 .75 .75 0 0 1-.5-.7v-1.4"/>
<path d="M20.4 180.1h2.1M20.4 183h2.1M20.4 190.8h2.1M20.4 199.5h3.2M21.8 184.2v2.7M21.9 180.1l.6 .7-.1 .8-.5 .2h-1.5M22.1 188.1v1.2M22.1 196.8l-1.7 1M22.5 191.7v1M23.6 182.8l.1 .2-.1 .1-.1-.1zM23.6 190.6l.1 .2-.1 .1-.1-.1zM23.6 192.1h-2.6l-.4 .2-.2 .6"/>
<path d="M23.6 198.4v2.2M21.2 203.4a1.16 1.16 0 0 1-.8-1.4 1.16 1.16 0 0 1 1.2-.9 1.41 1.41 0 0 1 1.5 .3 1.41 1.41 0 0 1 .4 1.5l-.7 .5"/>
<circle cx="151.7" cy="39" r=".3"/>
<circle cx="80.3" cy="83.3" r="7"/>
</g>
<g fill="none" stroke="#000" stroke-width="1">
<circle cx="149.6" cy="44.3" r=".47"/>
<circle cx="143.4" cy="129.8" r=".47"/>
<circle cx="95.3" cy="210.1" r=".47"/>
</g>
<path d="M102.7 43.9v1.5M107.2 43.8v.7M111.8 43.9v1.5" fill="none" stroke="#000" stroke-width=".85"/>
<path d="M7.5 293.3v.3z" fill="#00f"/>
<g font-size="3.7">
<text x="176.5" y="56.8" transform="rotate(90 176.5 56.8)">without approval of author.</text>
<text x="180.7" y="56.8" transform="rotate(90 180.7 56.8)">with one exception: This work can not be used in commercial purposes</text>
<text x="184.8" y="56.8" transform="rotate(90 184.8 56.8)">Licensed under the TAPR Open Hardware License (www.tapr.org/OHL)</text>
<text x="189" y="56.8" transform="rotate(90 189 56.8)">Copyright (C) 2007-2015 Alexey A. Shabelnikov. http://secu-3.org</text>
<text x="193.1" y="56.8" transform="rotate(90 193.1 56.8)">Designed by Alexey A. Shabelnikov (aka STC). UA, Kiev.</text>
<text x="197.3" y="56.8" transform="rotate(90 197.3 56.8)">SECU-3T PCB rev.D U6</text>
</g>
<g font-size="2.7">
<text x="57.3" y="23.5" transform="rotate(90 57.3 23.5)">VD25</text>
<text x="136.1" y="20.3" transform="rotate(90 136.1 20.3)">Z1</text>
<text x="58.7" y="34.2" transform="rotate(90 58.7 34.2)">C42</text>
<text x="62.8" y="34.2" transform="rotate(90 62.8 34.2)">C43</text>
<text x="128.8" y="33.9" transform="rotate(-180 128.8 33.9)">C2</text>
<text x="136" y="31.4" transform="rotate(90 136 31.4)">R1</text>
<text x="145.6" y="33.9" transform="rotate(-180 145.6 33.9)">C1</text>
<text x="153.7" y="30.8" transform="rotate(90 153.7 30.8)">C3</text>
<text x="52.7" y="40.5" transform="rotate(90 52.7 40.5)">U10</text>
<text x="102.4" y="38.8">U8</text>
<text x="168" y="39.7" transform="rotate(90 168 39.7)">L1</text>
<text x="137.7" y="46.9" transform="rotate(90 137.7 46.9)">U1</text>
<text x="95.7" y="53.8" transform="rotate(90 95.7 53.8)">VD14</text>
<text x="160.7" y="52.3">R9</text>
<text x="21.3" y="54.3" transform="rotate(90 21.3 54.3)">J6</text>
<text x="62.3" y="57.1" transform="rotate(90 62.3 57.1)">U9</text>
<text x="78.2" y="58.2" transform="rotate(90 78.2 58.2)">VD13</text>
<text x="104.1" y="59.5">VD15</text>
<text x="130.7" y="54.1">HIP9011AB</text>
<text x="129.8" y="65.6" transform="rotate(90 129.8 65.6)">R7</text>
<text x="141.9" y="65.6" transform="rotate(90 141.9 65.6)">R5</text>
<text x="151.6" y="65.6" transform="rotate(90 151.6 65.6)">R8</text>
<text x="160.9" y="62.2">C4</text>
<text x="120.7" y="67.8" transform="rotate(90 120.7 67.8)">R91</text>
<text x="139.6" y="66" transform="rotate(90 139.6 66)">R6</text>
<text x="79.3" y="77.6" transform="rotate(90 79.3 77.6)">L4</text>
<text x="96.6" y="73.9">C33</text>
<text x="102.9" y="74.7">C36</text>
<text x="129.6" y="73.9" transform="rotate(90 129.6 73.9)">C5</text>
<text x="139.8" y="74.5" transform="rotate(90 139.8 74.5)">R3</text>
<text x="141.9" y="74.3" transform="rotate(90 141.9 74.3)">R2</text>
<text x="151.6" y="74.3" transform="rotate(90 151.6 74.3)">C6</text>
<text x="97.5" y="79.9">C31</text>
<text x="108" y="79.2">C34</text>
<text x="54.5" y="88.5">C30</text>
<text x="67.2" y="88.4">R16</text>
<text x="77" y="88.4">47 uH</text>
<text x="145.2" y="86.9">R12</text>
<text x="71.4" y="95.2" transform="rotate(90 71.4 95.2)">VT4</text>
<text x="91.4" y="91.2" transform="rotate(90 91.4 91.2)">VT1</text>
<text x="96.4" y="91.4" transform="rotate(90 96.4 91.4)">C40</text>
<text x="100.4" y="91.4" transform="rotate(90 100.4 91.4)">R20</text>
<text x="103.9" y="91.2" transform="rotate(90 103.9 91.2)">R21</text>
<text x="145.2" y="92.3">R11</text>
<text x="50.2" y="101.8" transform="rotate(90 50.2 101.8)">VD6</text>
<text x="81.7" y="97.1" transform="rotate(90 81.7 97.1)">R82</text>
<text x="133.1" y="100.5" transform="rotate(90 133.1 100.5)">C8</text>
<text x="144.9" y="98.1">R13</text>
<text x="150.7" y="99.4" transform="rotate(90 150.7 99.4)">U2</text>
<text x="169.1" y="100.1" transform="rotate(90 169.1 100.1)">J1</text>
<text x="65" y="102.4" transform="rotate(90 65 102.4)">VD7</text>
<text x="108" y="103" transform="rotate(90 108 103)">R22</text>
<text x="122" y="104.3" transform="rotate(90 122 104.3)">Z2</text>
<text x="143.2" y="105.4" transform="rotate(-180 143.2 105.4)">C10</text>
<text x="71.4" y="110.7" transform="rotate(90 71.4 110.7)">VT6</text>
<text x="74.7" y="109.5">R43</text>
<text x="81.5" y="113.3" transform="rotate(90 81.5 113.3)">R83</text>
<text x="90.1" y="112.6" transform="rotate(90 90.1 112.6)">VT5</text>
<text x="101" y="112.8">R31</text>
<text x="133.1" y="109.6" transform="rotate(90 133.1 109.6)">C9</text>
<text x="138.6" y="109.9">C7</text>
<text x="56.5" y="121" transform="rotate(90 56.5 121)">VD27</text>
<text x="75.1" y="125.3">R45</text>
<text x="89.9" y="123.4" transform="rotate(90 89.9 123.4)">VT7</text>
<text x="100.6" y="120.1">R44</text>
<text x="81.7" y="129.4" transform="rotate(90 81.7 129.4)">R47</text>
<text x="100.6" y="128.4">R46</text>
<text x="71" y="134.7">VD8</text>
<text x="89.9" y="134.1" transform="rotate(90 89.9 134.1)">VT9</text>
<text x="100.6" y="138">R48</text>
<text x="116.5" y="137.4" transform="rotate(90 116.5 137.4)">C21</text>
<text x="137.1" y="135" transform="rotate(90 137.1 135)">U3</text>
<text x="160" y="136.9" transform="rotate(90 160 136.9)">C11</text>
<text x="168.2" y="137.5" transform="rotate(90 168.2 137.5)">C35</text>
<text x="70.2" y="145.6">VD9</text>
<text x="90.3" y="145.2" transform="rotate(90 90.3 145.2)">VT11</text>
<text x="119.8" y="148.6" transform="rotate(90 119.8 148.6)">VD26</text>
<text x="165.6" y="148.2" transform="rotate(90 165.6 148.2)">VD18</text>
<text x="56.2" y="156">R78</text>
<text x="66.4" y="156">R80</text>
<text x="81.7" y="153.9" transform="rotate(90 81.7 153.9)">R51</text>
<text x="100.6" y="150.2">R50</text>
<text x="110.4" y="150.1" transform="rotate(90 110.4 150.1)">J3</text>
<text x="115.5" y="150.2" transform="rotate(90 115.5 150.2)">J2</text>
<text x="151.4" y="155.5" transform="rotate(90 151.4 155.5)">R10</text>
<text x="90.5" y="158.1" transform="rotate(90 90.5 158.1)">VT13</text>
<text x="100.6" y="161.6">R52</text>
<text x="134.9" y="158.9" transform="rotate(-180 134.9 158.9)">C13</text>
<text x="144.4" y="158.9" transform="rotate(-180 144.4 158.9)">C12</text>
<text x="160.2" y="158.1">R4</text>
<text x="56.2" y="166.8">R79</text>
<text x="66.2" y="166.6">R81</text>
<text x="97.9" y="163.6" transform="rotate(90 97.9 163.6)">R58</text>
<text x="103.9" y="166.9" transform="rotate(90 103.9 166.9)">R90</text>
<text x="108.9" y="166.9" transform="rotate(90 108.9 166.9)">C22</text>
<text x="112.2" y="167.5" transform="rotate(90 112.2 167.5)">R37</text>
<text x="121.9" y="166.7" transform="rotate(90 121.9 166.7)">R36</text>
<text x="122" y="166.4">R92</text>
<text x="127.8" y="162.5" transform="rotate(90 127.8 162.5)">VD21</text>
<text x="109.6" y="173.9" transform="rotate(90 109.6 173.9)">VD23</text>
<text x="136.6" y="171.5" transform="rotate(90 136.6 171.5)">VT2</text>
<text x="145.8" y="173">R26</text>
<text x="145.8" y="168.6">R25</text>
<text x="151.4" y="169.8" transform="rotate(90 151.4 169.8)">C16</text>
<text x="159.5" y="168.6">C15</text>
<text x="165.9" y="169.8" transform="rotate(90 165.9 169.8)">R14</text>
<text x="52.7" y="174.2" transform="rotate(90 52.7 174.2)">R93</text>
<text x="72.6" y="177.3">R34</text>
<text x="145.8" y="177.2">R23</text>
<text x="159" y="175.8" transform="rotate(90 159 175.8)">R15</text>
<text x="61.3" y="182.7" transform="rotate(90 61.3 182.7)">VT16</text>
<text x="72.6" y="184.6">R55</text>
<text x="79.5" y="182.7" transform="rotate(90 79.5 182.7)">VT14</text>
<text x="89.2" y="180.9">R32</text>
<text x="102.9" y="182.3">R57</text>
<text x="114.6" y="181.7">VD2</text>
<text x="131.7" y="184.2">R24</text>
<text x="136.6" y="185.6" transform="rotate(90 136.6 185.6)">VT3</text>
<text x="145.8" y="185.8">R29</text>
<text x="150.9" y="182.7" transform="rotate(-180 150.9 182.7)">C19</text>
<text x="151.2" y="182.5" transform="rotate(90 151.2 182.5)">C14</text>
<text x="165.9" y="182.1" transform="rotate(90 165.9 182.1)">R17</text>
<text x="73" y="191">R35</text>
<text x="89.6" y="188.1">R53</text>
<text x="102.4" y="190.4">R69</text>
<text x="121.8" y="190.2">R60</text>
<text x="145.8" y="190.2">R30</text>
<text x="158.8" y="188.3" transform="rotate(90 158.8 188.3)">C17</text>
<text x="61.3" y="193.3" transform="rotate(90 61.3 193.3)">VT17</text>
<text x="79.5" y="193.3" transform="rotate(90 79.5 193.3)">VT15</text>
<text x="89.4" y="193.1">R33</text>
<text x="119.3" y="197.3" transform="rotate(90 119.3 197.3)">VD17</text>
<text x="121.8" y="194.3">C23</text>
<text x="131.7" y="196.6">R28</text>
<text x="145.8" y="194.3">R27</text>
<text x="151.4" y="194.1" transform="rotate(90 151.4 194.1)">R18</text>
<text x="165.9" y="194.1" transform="rotate(90 165.9 194.1)">R19</text>
<text x="73" y="198.1">R56</text>
<text x="89.4" y="200.6">R54</text>
<text x="103.1" y="198.9">R59</text>
<text x="103.9" y="202.4">R74</text>
<text x="112.6" y="199.7" transform="rotate(90 112.6 199.7)">R76</text>
<text x="116.5" y="199.7" transform="rotate(90 116.5 199.7)">R77</text>
<text x="132.4" y="200" transform="rotate(90 132.4 200)">VD22</text>
<text x="146.2" y="202.4" transform="rotate(90 146.2 202.4)">L2</text>
<text x="150.9" y="199.5" transform="rotate(-180 150.9 199.5)">C20</text>
<text x="152" y="201.8" transform="rotate(90 152 201.8)">R61</text>
<text x="157.7" y="199.2" transform="rotate(-90 157.7 199.2)">C18</text>
<text x="68" y="208.4">R65</text>
<text x="76.5" y="208.6">R67</text>
<text x="84.6" y="208.4">R66</text>
<text x="93.5" y="208.2">R68</text>
<text x="160" y="207.9" transform="rotate(90 160 207.9)">VD19</text>
<text x="167.9" y="204.8" transform="rotate(90 167.9 204.8)">VD20</text>
<text x="62.7" y="215.3">R64</text>
<text x="96.5" y="212.2" transform="rotate(90 96.5 212.2)">U7</text>
<text x="105.1" y="211.1" transform="rotate(90 105.1 211.1)">R75</text>
<text x="110.7" y="216" transform="rotate(-90 110.7 216)">C41</text>
<text x="118.4" y="210.5" transform="rotate(90 118.4 210.5)">R72</text>
<text x="120" y="214.7" transform="rotate(90 120 214.7)">VT18</text>
<text x="131.7" y="210.5" transform="rotate(90 131.7 210.5)">R73</text>
<text x="146.2" y="211.3" transform="rotate(90 146.2 211.3)">L3</text>
<text x="152.6" y="215.7" transform="rotate(90 152.6 215.7)">VD12</text>
<text x="153.1" y="214.4">C29</text>
<text x="56.4" y="220.1" transform="rotate(90 56.4 220.1)">R62</text>
<text x="71.8" y="218.2" transform="rotate(90 71.8 218.2)">C27</text>
<text x="79.9" y="218.5" transform="rotate(90 79.9 218.5)">VD24</text>
<text x="106.6" y="219.4" transform="rotate(90 106.6 219.4)">C37</text>
<text x="117" y="219.2" transform="rotate(90 117 219.2)">R71</text>
<text x="132.1" y="221.3" transform="rotate(90 132.1 221.3)">C28</text>
<text x="62.3" y="222.4">R63</text>
<text x="99.6" y="227.3">R70</text>
<text x="123.2" y="225.7">VD16</text>
<text x="136.2" y="226.1" transform="rotate(-90 136.2 226.1)">C39</text>
<text x="140.3" y="226.1" transform="rotate(-90 140.3 226.1)">C38</text>
</g>
<g font-size="2.2">
<text x="79.3" y="28.9" transform="rotate(90 79.3 28.9)">470uF X 25V</text>
<text x="52" y="80.4">220uFX50 V</text>
<text x="91.5" y="87.7">470uF X 25V</text>
</g>
<g font-size="1.3">
<text x="161.4" y="39.7">47uH</text>
<text x="139.4" y="202.5">47uH</text>
<text x="139.4" y="211.4">47uH</text>
</g>
</svg>
